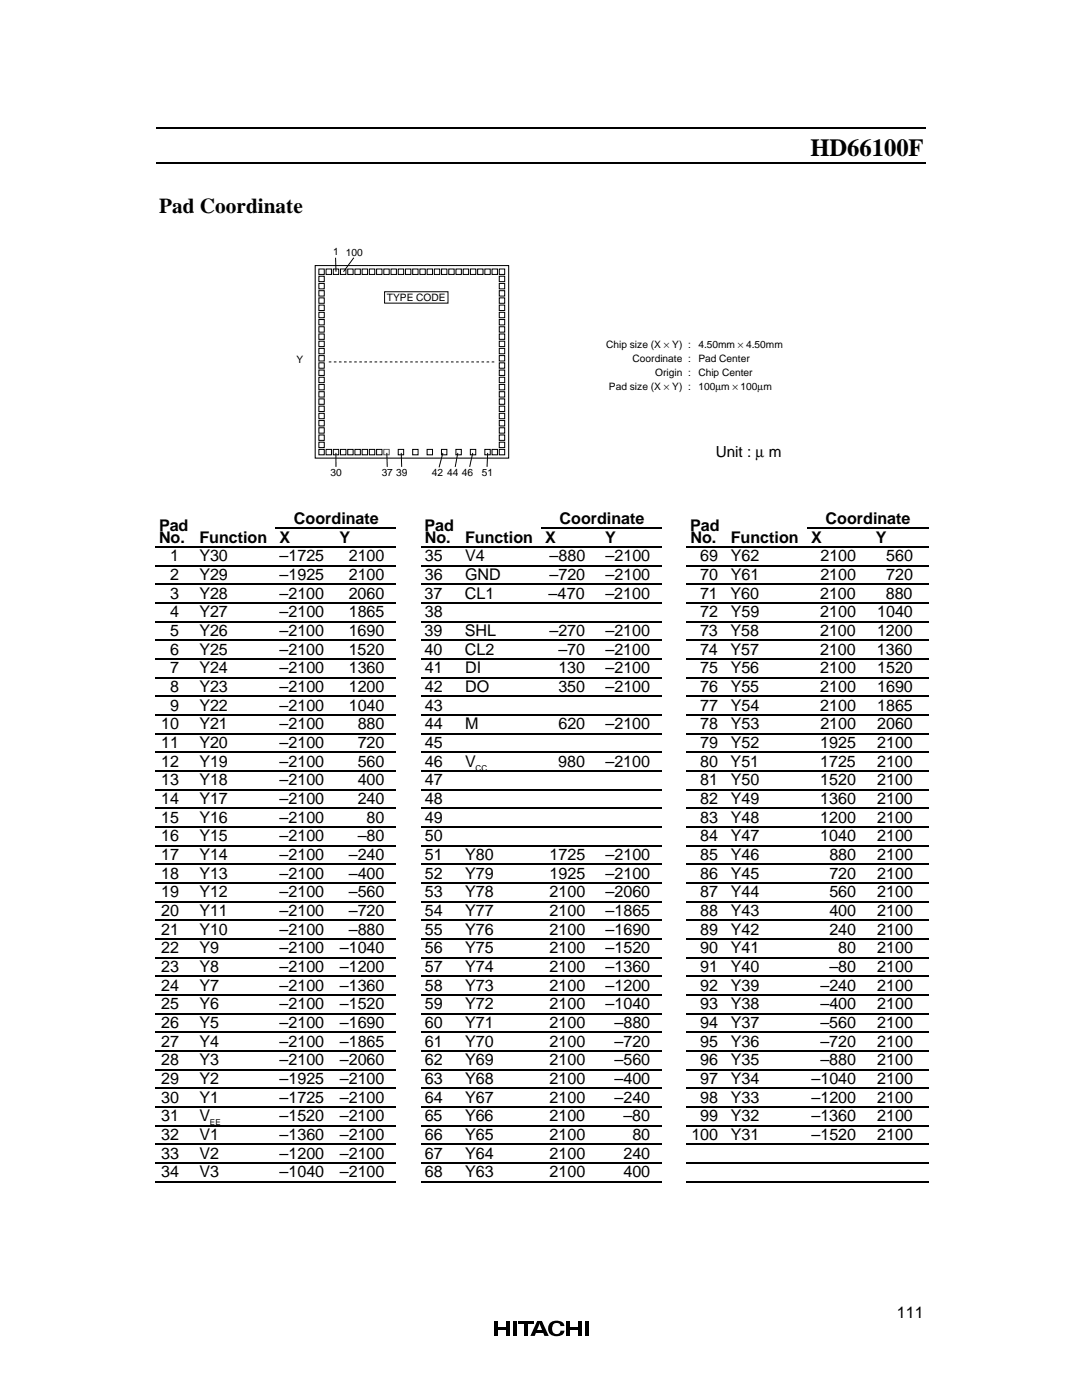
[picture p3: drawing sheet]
<svg xmlns="http://www.w3.org/2000/svg" width="216mm" height="279mm" viewBox="0 0 216 279" stroke-linecap="round" stroke-linejoin="round" font-family="sans-serif">
<g fill="none" stroke="#000" stroke-width=".25">
<path d="M31.2 25.5h153.6M31.2 32.5h153.6M31 109.2h8M31 112.9h8M31 116.6h8M39.3 109.2h15.7M39.3 112.9h15.7M39.3 116.6h15.7M55 105.5h12M55.3 109.2h11.7M55.3 112.9h11.7M55.3 116.6h11.7"/>
<path d="M67.3 105.5h11.7M67.3 109.2h11.7M67.3 112.9h11.7M67.3 116.6h11.7M84 109.2h8M84 112.9h8M84 116.6h8M92.3 109.2h15.7M92.3 112.9h15.7M92.3 116.6h15.7M108 105.5h12M108.3 109.2h11.7"/>
<path d="M108.3 112.9h11.7M108.3 116.6h11.7M120.3 105.5h11.7M120.3 109.2h11.7M120.3 112.9h11.7M120.3 116.6h11.7M137 109.2h8M137 112.9h8M137 116.6h8M145.3 109.2h15.7M145.3 112.9h15.7M145.3 116.6h15.7"/>
<path d="M161 105.5h13M161.3 109.2h12.7M161.3 112.9h12.7M161.3 116.6h12.7M174.2 105.5h11M174.2 109.2h11M174.2 112.9h11M174.2 116.6h11M31 120.4h8M31 124.1h8M31 127.8h8M31 131.5h8"/>
<path d="M31 135.3h8M31 139h8M39.3 120.4h15.7M39.3 124.1h15.7M39.3 127.8h15.7M39.3 131.5h15.7M39.3 135.3h15.7M39.3 139h15.7M55.3 120.4h11.7M55.3 124.1h11.7M55.3 127.8h11.7M55.3 131.5h11.7"/>
<path d="M55.3 135.3h11.7M55.3 139h11.7M67.3 120.4h11.7M67.3 124.1h11.7M67.3 127.8h11.7M67.3 131.5h11.7M67.3 135.3h11.7M67.3 139h11.7M84 120.4h8M84 124.1h8M84 127.8h8M84 131.5h8"/>
<path d="M84 135.3h8M84 139h8M92.3 120.4h15.7M92.3 124.1h15.7M92.3 127.8h15.7M92.3 131.5h15.7M92.3 135.3h15.7M92.3 139h15.7M108.3 120.4h11.7M108.3 124.1h11.7M108.3 127.8h11.7M108.3 131.5h11.7"/>
<path d="M108.3 135.3h11.7M108.3 139h11.7M120.3 120.4h11.7M120.3 124.1h11.7M120.3 127.8h11.7M120.3 131.5h11.7M120.3 135.3h11.7M120.3 139h11.7M137 120.4h8M137 124.1h8M137 127.8h8M137 131.5h8"/>
<path d="M137 135.3h8M137 139h8M145.3 120.4h15.7M145.3 124.1h15.7M145.3 127.8h15.7M145.3 131.5h15.7M145.3 135.3h15.7M145.3 139h15.7M161.3 120.4h12.7M161.3 124.1h12.7M161.3 127.8h12.7M161.3 131.5h12.7"/>
<path d="M161.3 135.3h12.7M161.3 139h12.7M174.2 120.4h11M174.2 124.1h11M174.2 127.8h11M174.2 131.5h11M174.2 135.3h11M174.2 139h11M31 142.7h8M31 146.4h8M31 150.2h8M31 153.9h8"/>
<path d="M31 157.6h8M39.3 142.7h15.7M39.3 146.4h15.7M39.3 150.2h15.7M39.3 153.9h15.7M39.3 157.6h15.7M55.3 142.7h11.7M55.3 146.4h11.7M55.3 150.2h11.7M55.3 153.9h11.7M55.3 157.6h11.7M67.3 142.7h11.7"/>
<path d="M67.3 146.4h11.7M67.3 150.2h11.7M67.3 153.9h11.7M67.3 157.6h11.7M84 142.7h8M84 146.4h8M84 150.2h8M84 153.9h8M84 157.6h8M92.3 142.7h15.7M92.3 146.4h15.7M92.3 150.2h15.7"/>
<path d="M92.3 153.9h15.7M92.3 157.6h15.7M108.3 142.7h11.7M108.3 146.4h11.7M108.3 150.2h11.7M108.3 153.9h11.7M108.3 157.6h11.7M120.3 142.7h11.7M120.3 146.4h11.7M120.3 150.2h11.7M120.3 153.9h11.7M120.3 157.6h11.7"/>
<path d="M137 142.7h8M137 146.4h8M137 150.2h8M137 153.9h8M137 157.6h8M145.3 142.7h15.7M145.3 146.4h15.7M145.3 150.2h15.7M145.3 153.9h15.7M145.3 157.6h15.7M161.3 142.7h12.7M161.3 146.4h12.7"/>
<path d="M161.3 150.2h12.7M161.3 153.9h12.7M161.3 157.6h12.7M174.2 142.7h11M174.2 146.4h11M174.2 150.2h11M174.2 153.9h11M174.2 157.6h11M31 161.3h8M31 165.1h8M31 168.8h8M31 172.5h8"/>
<path d="M31 176.2h8M31 180h8M39.3 161.3h15.7M39.3 165.1h15.7M39.3 168.8h15.7M39.3 172.5h15.7M39.3 176.2h15.7M39.3 180h15.7M55.3 161.3h11.7M55.3 165.1h11.7M55.3 168.8h11.7M55.3 172.5h11.7"/>
<path d="M55.3 176.2h11.7M55.3 180h11.7M67.3 161.3h11.7M67.3 165.1h11.7M67.3 168.8h11.7M67.3 172.5h11.7M67.3 176.2h11.7M67.3 180h11.7M84 161.3h8M84 165.1h8M84 168.8h8M84 172.5h8"/>
<path d="M84 176.2h8M84 180h8M92.3 161.3h15.7M92.3 165.1h15.7M92.3 168.8h15.7M92.3 172.5h15.7M92.3 176.2h15.7M92.3 180h15.7M108.3 161.3h11.7M108.3 165.1h11.7M108.3 168.8h11.7M108.3 172.5h11.7"/>
<path d="M108.3 176.2h11.7M108.3 180h11.7M120.3 161.3h11.7M120.3 165.1h11.7M120.3 168.8h11.7M120.3 172.5h11.7M120.3 176.2h11.7M120.3 180h11.7M137 161.3h8M137 165.1h8M137 168.8h8M137 172.5h8"/>
<path d="M137 176.2h8M137 180h8M145.3 161.3h15.7M145.3 165.1h15.7M145.3 168.8h15.7M145.3 172.5h15.7M145.3 176.2h15.7M145.3 180h15.7M161.3 161.3h12.7M161.3 165.1h12.7M161.3 168.8h12.7M161.3 172.5h12.7"/>
<path d="M161.3 176.2h12.7M161.3 180h12.7M174.2 161.3h11M174.2 165.1h11M174.2 168.8h11M174.2 172.5h11M174.2 176.2h11M174.2 180h11M31 183.7h8M31 187.4h8M31 191.1h8M31 194.9h8"/>
<path d="M31 198.6h8M39.3 183.7h15.7M39.3 187.4h15.7M39.3 191.1h15.7M39.3 194.9h15.7M39.3 198.6h15.7M55.3 183.7h11.7M55.3 187.4h11.7M55.3 191.1h11.7M55.3 194.9h11.7M55.3 198.6h11.7M67.3 183.7h11.7"/>
<path d="M67.3 187.4h11.7M67.3 191.1h11.7M67.3 194.9h11.7M67.3 198.6h11.7M84 183.7h8M84 187.4h8M84 191.1h8M84 194.9h8M84 198.6h8M92.3 183.7h15.7M92.3 187.4h15.7M92.3 191.1h15.7"/>
<path d="M92.3 194.9h15.7M92.3 198.6h15.7M108.3 183.7h11.7M108.3 187.4h11.7M108.3 191.1h11.7M108.3 194.9h11.7M108.3 198.6h11.7M120.3 183.7h11.7M120.3 187.4h11.7M120.3 191.1h11.7M120.3 194.9h11.7M120.3 198.6h11.7"/>
<path d="M137 183.7h8M137 187.4h8M137 191.1h8M137 194.9h8M137 198.6h8M145.3 183.7h15.7M145.3 187.4h15.7M145.3 191.1h15.7M145.3 194.9h15.7M145.3 198.6h15.7M161.3 183.7h12.7M161.3 187.4h12.7"/>
<path d="M161.3 191.1h12.7M161.3 194.9h12.7M161.3 198.6h12.7M174.2 183.7h11M174.2 187.4h11M174.2 191.1h11M174.2 194.9h11M174.2 198.6h11M31 202.3h8M31 206h8M31 209.8h8M31 213.5h8"/>
<path d="M31 217.2h8M39.3 202.3h15.7M39.3 206h15.7M39.3 209.8h15.7M39.3 213.5h15.7M39.3 217.2h15.7M55.3 202.3h11.7M55.3 206h11.7M55.3 209.8h11.7M55.3 213.5h11.7M55.3 217.2h11.7M67.3 202.3h11.7"/>
<path d="M67.3 206h11.7M67.3 209.8h11.7M67.3 213.5h11.7M67.3 217.2h11.7M84 202.3h8M84 206h8M84 209.8h8M84 213.5h8M84 217.2h8M92.3 202.3h15.7M92.3 206h15.7M92.3 209.8h15.7"/>
<path d="M92.3 213.5h15.7M92.3 217.2h15.7M108.3 202.3h11.7M108.3 206h11.7M108.3 209.8h11.7M108.3 213.5h11.7M108.3 217.2h11.7M120.3 202.3h11.7M120.3 206h11.7M120.3 209.8h11.7M120.3 213.5h11.7M120.3 217.2h11.7"/>
<path d="M137 202.3h8M137 206h8M137 209.8h8M137 213.5h8M137 217.2h8M145.3 202.3h15.7M145.3 206h15.7M145.3 209.8h15.7M145.3 213.5h15.7M145.3 217.2h15.7M161.3 202.3h12.7M161.3 206h12.7"/>
<path d="M161.3 209.8h12.7M161.3 213.5h12.7M161.3 217.2h12.7M174.2 202.3h11M174.2 206h11M174.2 209.8h11M174.2 213.5h11M174.2 217.2h11M31 220.9h8M31 224.7h8M31 228.4h8M31 232.1h8"/>
<path d="M31 235.8h8M39.3 220.9h15.7M39.3 224.7h15.7M39.3 228.4h15.7M39.3 232.1h15.7M39.3 235.8h15.7M55.3 220.9h11.7M55.3 224.7h11.7M55.3 228.4h11.7M55.3 232.1h11.7M55.3 235.8h11.7M67.3 220.9h11.7"/>
<path d="M67.3 224.7h11.7M67.3 228.4h11.7M67.3 232.1h11.7M67.3 235.8h11.7M84 220.9h8M84 224.7h8M84 228.4h8M84 232.1h8M84 235.8h8M92.3 220.9h15.7M92.3 224.7h15.7M92.3 228.4h15.7"/>
<path d="M92.3 232.1h15.7M92.3 235.8h15.7M108.3 220.9h11.7M108.3 224.7h11.7M108.3 228.4h11.7M108.3 232.1h11.7M108.3 235.8h11.7M120.3 220.9h11.7M120.3 224.7h11.7M120.3 228.4h11.7M120.3 232.1h11.7M120.3 235.8h11.7"/>
<path d="M137 220.9h8M137 224.7h8M137 228.4h8M137 232.1h8M137 235.8h8M145.3 220.9h15.7M145.3 224.7h15.7M145.3 228.4h15.7M145.3 232.1h15.7M145.3 235.8h15.7M161.3 220.9h12.7M161.3 224.7h12.7"/>
<path d="M161.3 228.4h12.7M161.3 232.1h12.7M161.3 235.8h12.7M174.2 220.9h11M174.2 224.7h11M174.2 228.4h11M174.2 232.1h11M174.2 235.8h11"/>
</g>
<g fill="#000">
<path d="M98.7 263.6h.7v3h-.7zM99.4 264.8h1.6v.5h-1.6zM101 263.6h.7v3h-.7zM102.4 263.6h.7v3h-.7zM103.4 263.6h3.1v.5h-3.1zM104.6 263.6h.7v3h-.7zM106.9 265.5h1.5v.5h-1.5zM107.4 263.6h.7l1.4 3h-.9zM107.2 263.6h.7l-1.2 3h-.9zM109.8 264l.5-.3 .8-.1a1.39 1.39 0 0 1 1.5 1h-.8a.65 .65 0 0 0-.7-.6 1.17 1.17 0 0 0-.8 1.8 .83 .83 0 0 0 .9 .4 .83 .83 0 0 0 .6-.6h.8a1.58 1.58 0 0 1-2 1 1.56 1.56 0 0 1-.8-2.6zM113 263.6h.8v3h-.8zM113.8 264.8h1.5v.5h-1.5z"/>
<path d="M115.3 263.6h.8v3h-.8zM116.7 263.6h.7v3h-.7z"/>
</g>
<g fill="none" stroke="#000" stroke-width=".2">
<path d="M62.9 53h38.6v38.4h-38.6zM63.6 53.7h1.1v1.1h-1.1zM63.6 55.1h1.1v1.1h-1.1zM63.6 56.6h1.1v1h-1.1zM63.6 58h1.1v1.1h-1.1zM63.6 59.4h1.1v1.1h-1.1zM65.1 53.7h1v1.1h-1zM66.5 53.7h1.1v1.1h-1.1zM67 51.4v2.8M67.9 53.7h1.1v1.1h-1.1zM69.4 53.7h1.1v1.1h-1.1zM70.6 51.4l-2.1 2.8"/>
<path d="M70.8 53.7h1.1v1.1h-1.1zM72.3 53.7h1v1.1h-1zM73.7 53.7h1.1v1.1h-1.1zM75.1 53.7h1.1v1.1h-1.1zM76.6 53.7h1.1v1.1h-1.1zM76.7 58.2h12.7v2.3h-12.7zM78 53.7h1.1v1.1h-1.1zM79.5 53.7h1v1.1h-1zM80.9 53.7h1.1v1.1h-1.1zM82.3 53.7h1.1v1.1h-1.1zM83.8 53.7h1.1v1.1h-1.1zM85.2 53.7h1.1v1.1h-1.1z"/>
<path d="M86.7 53.7h1v1.1h-1zM88.1 53.7h1.1v1.1h-1.1zM89.5 53.7h1.1v1.1h-1.1zM91 53.7h1.1v1.1h-1.1zM92.4 53.7h1.1v1.1h-1.1zM93.9 53.7h1v1.1h-1zM95.3 53.7h1.1v1.1h-1.1zM96.7 53.7h1.1v1.1h-1.1zM98.2 53.7h1.1v1.1h-1.1zM99.6 53.7h1.1v1.1h-1.1zM99.6 55.1h1.1v1.1h-1.1zM99.6 56.6h1.1v1h-1.1z"/>
<path d="M99.6 58h1.1v1.1h-1.1zM99.6 59.4h1.1v1.1h-1.1zM63.6 60.9h1.1v1.1h-1.1zM63.6 62.3h1.1v1.1h-1.1zM63.6 63.8h1.1v1h-1.1zM63.6 65.2h1.1v1.1h-1.1zM63.6 66.6h1.1v1.1h-1.1zM63.6 68.1h1.1v1.1h-1.1zM63.6 69.5h1.1v1.1h-1.1zM63.6 71h1.1v1h-1.1zM63.6 72.4h1.1v1.1h-1.1zM63.6 73.8h1.1v1.1h-1.1z"/>
<path d="M63.6 75.3h1.1v1.1h-1.1zM63.6 76.7h1.1v1.1h-1.1zM63.6 78.2h1.1v1h-1.1zM63.6 79.6h1.1v1.1h-1.1zM99.6 60.9h1.1v1.1h-1.1zM99.6 62.3h1.1v1.1h-1.1zM99.6 63.8h1.1v1h-1.1zM99.6 65.2h1.1v1.1h-1.1zM99.6 66.6h1.1v1.1h-1.1zM99.6 68.1h1.1v1.1h-1.1zM99.6 69.5h1.1v1.1h-1.1zM99.6 71h1.1v1h-1.1z"/>
<path d="M99.6 72.4h1.1v1.1h-1.1zM99.6 73.8h1.1v1.1h-1.1zM99.6 75.3h1.1v1.1h-1.1zM99.6 76.7h1.1v1.1h-1.1zM99.6 78.2h1.1v1h-1.1zM99.6 79.6h1.1v1.1h-1.1zM63.6 81h1.1v1.1h-1.1zM63.6 82.5h1.1v1.1h-1.1zM63.6 83.9h1.1v1.1h-1.1zM63.6 85.4h1.1v1h-1.1zM63.6 86.8h1.1v1.1h-1.1zM63.6 88.2h1.1v1.1h-1.1z"/>
<path d="M63.6 89.7h1.1v1.1h-1.1zM65.1 89.7h1v1.1h-1zM66.5 89.7h1.1v1.1h-1.1zM67 90.4v2.8M67.9 89.7h1.1v1.1h-1.1zM69.4 89.7h1.1v1.1h-1.1zM70.8 89.7h1.1v1.1h-1.1zM72.3 89.7h1v1.1h-1zM73.7 89.7h1.1v1.1h-1.1zM75.1 89.7h1.1v1.1h-1.1zM77.2 90.4l.1 2.8M79.5 89.7h1v1.1h-1z"/>
<path d="M80.1 90.4l.1 2.8M82.3 89.7h1.1v1.1h-1.1zM85.2 89.7h1.1v1.1h-1.1zM88.1 89.7h1.1v1.1h-1.1zM88.4 90.4l-.8 2.9M91 89.7h1.1v1.1h-1.1zM91.4 90.4l-.6 2.8M93.9 89.7h1v1.1h-1zM94.3 90.4l-.6 2.8M96.7 89.7h1.1v1.1h-1.1zM97.3 90.4l-.1 2.8M98.2 89.7h1.1v1.1h-1.1z"/>
<path d="M99.6 81h1.1v1.1h-1.1zM99.6 82.5h1.1v1.1h-1.1zM99.6 83.9h1.1v1.1h-1.1zM99.6 85.4h1.1v1h-1.1zM99.6 86.8h1.1v1.1h-1.1zM99.6 88.2h1.1v1.1h-1.1zM99.6 89.7h1.1v1.1h-1.1z"/>
</g>
<path d="M65.6 72.2h33.3" fill="none" stroke="#000" stroke-width=".2" stroke-dasharray=".5" stroke-linecap="butt"/>
<path d="M76.6 89.7h1.1v1.1h-1.1z" fill="none" stroke="#ee1d23" stroke-width=".2"/>
<g fill="#000">
<path d="M39 109.1h.3v.2h-.3z" fill-rule="evenodd"/>
<path d="M39 112.8h.3v.2h-.3z" fill-rule="evenodd"/>
<path d="M39 116.5h.3v.3h-.3z" fill-rule="evenodd"/>
<path d="M55 109.1h.3v.2h-.3z" fill-rule="evenodd"/>
<path d="M55 112.8h.3v.2h-.3z" fill-rule="evenodd"/>
<path d="M55 116.5h.3v.3h-.3z" fill-rule="evenodd"/>
<path d="M67 105.3h.3v.3h-.3z" fill-rule="evenodd"/>
<path d="M67 109.1h.3v.2h-.3z" fill-rule="evenodd"/>
<path d="M67 112.8h.3v.2h-.3z" fill-rule="evenodd"/>
<path d="M67 116.5h.3v.3h-.3z" fill-rule="evenodd"/>
<path d="M92 109.1h.3v.2h-.3z" fill-rule="evenodd"/>
<path d="M92 112.8h.3v.2h-.3z" fill-rule="evenodd"/>
<path d="M92 116.5h.3v.3h-.3z" fill-rule="evenodd"/>
<path d="M108 109.1h.3v.2h-.3z" fill-rule="evenodd"/>
<path d="M108 112.8h.3v.2h-.3z" fill-rule="evenodd"/>
<path d="M108 116.5h.3v.3h-.3z" fill-rule="evenodd"/>
<path d="M120 105.3h.3v.3h-.3z" fill-rule="evenodd"/>
<path d="M120 109.1h.3v.2h-.3z" fill-rule="evenodd"/>
<path d="M120 112.8h.3v.2h-.3z" fill-rule="evenodd"/>
<path d="M120 116.5h.3v.3h-.3z" fill-rule="evenodd"/>
<path d="M145 109.1h.3v.2h-.3z" fill-rule="evenodd"/>
<path d="M145 112.8h.3v.2h-.3z" fill-rule="evenodd"/>
<path d="M145 116.5h.3v.3h-.3z" fill-rule="evenodd"/>
<path d="M161 109.1h.3v.2h-.3z" fill-rule="evenodd"/>
<path d="M161 112.8h.3v.2h-.3z" fill-rule="evenodd"/>
<path d="M161 116.5h.3v.3h-.3z" fill-rule="evenodd"/>
<path d="M174 105.3h.2v.3h-.2z" fill-rule="evenodd"/>
<path d="M174 109.1h.2v.2h-.2z" fill-rule="evenodd"/>
<path d="M174 112.8h.2v.2h-.2z" fill-rule="evenodd"/>
<path d="M174 116.5h.2v.3h-.2z" fill-rule="evenodd"/>
<path d="M39 120.2h.3v.3h-.3z" fill-rule="evenodd"/>
<path d="M39 124h.3v.2h-.3z" fill-rule="evenodd"/>
<path d="M39 127.7h.3v.2h-.3z" fill-rule="evenodd"/>
<path d="M39 131.4h.3v.3h-.3z" fill-rule="evenodd"/>
<path d="M39 135.1h.3v.3h-.3z" fill-rule="evenodd"/>
<path d="M39 138.9h.3v.2h-.3z" fill-rule="evenodd"/>
<path d="M55 120.2h.3v.3h-.3z" fill-rule="evenodd"/>
<path d="M55 124h.3v.2h-.3z" fill-rule="evenodd"/>
<path d="M55 127.7h.3v.2h-.3z" fill-rule="evenodd"/>
<path d="M55 131.4h.3v.3h-.3z" fill-rule="evenodd"/>
<path d="M55 135.1h.3v.3h-.3z" fill-rule="evenodd"/>
<path d="M55 138.9h.3v.2h-.3z" fill-rule="evenodd"/>
<path d="M67 120.2h.3v.3h-.3z" fill-rule="evenodd"/>
<path d="M67 124h.3v.2h-.3z" fill-rule="evenodd"/>
<path d="M67 127.7h.3v.2h-.3z" fill-rule="evenodd"/>
<path d="M67 131.4h.3v.3h-.3z" fill-rule="evenodd"/>
<path d="M67 135.1h.3v.3h-.3z" fill-rule="evenodd"/>
<path d="M67 138.9h.3v.2h-.3z" fill-rule="evenodd"/>
<path d="M92 120.2h.3v.3h-.3z" fill-rule="evenodd"/>
<path d="M92 124h.3v.2h-.3z" fill-rule="evenodd"/>
<path d="M92 127.7h.3v.2h-.3z" fill-rule="evenodd"/>
<path d="M92 131.4h.3v.3h-.3z" fill-rule="evenodd"/>
<path d="M92 135.1h.3v.3h-.3z" fill-rule="evenodd"/>
<path d="M92 138.9h.3v.2h-.3z" fill-rule="evenodd"/>
<path d="M108 120.2h.3v.3h-.3z" fill-rule="evenodd"/>
<path d="M108 124h.3v.2h-.3z" fill-rule="evenodd"/>
<path d="M108 127.7h.3v.2h-.3z" fill-rule="evenodd"/>
<path d="M108 131.4h.3v.3h-.3z" fill-rule="evenodd"/>
<path d="M108 135.1h.3v.3h-.3z" fill-rule="evenodd"/>
<path d="M108 138.9h.3v.2h-.3z" fill-rule="evenodd"/>
<path d="M120 120.2h.3v.3h-.3z" fill-rule="evenodd"/>
<path d="M120 124h.3v.2h-.3z" fill-rule="evenodd"/>
<path d="M120 127.7h.3v.2h-.3z" fill-rule="evenodd"/>
<path d="M120 131.4h.3v.3h-.3z" fill-rule="evenodd"/>
<path d="M120 135.1h.3v.3h-.3z" fill-rule="evenodd"/>
<path d="M120 138.9h.3v.2h-.3z" fill-rule="evenodd"/>
<path d="M145 120.2h.3v.3h-.3z" fill-rule="evenodd"/>
<path d="M145 124h.3v.2h-.3z" fill-rule="evenodd"/>
<path d="M145 127.7h.3v.2h-.3z" fill-rule="evenodd"/>
<path d="M145 131.4h.3v.3h-.3z" fill-rule="evenodd"/>
<path d="M145 135.1h.3v.3h-.3z" fill-rule="evenodd"/>
<path d="M145 138.9h.3v.2h-.3z" fill-rule="evenodd"/>
<path d="M161 120.2h.3v.3h-.3z" fill-rule="evenodd"/>
<path d="M161 124h.3v.2h-.3z" fill-rule="evenodd"/>
<path d="M161 127.7h.3v.2h-.3z" fill-rule="evenodd"/>
<path d="M161 131.4h.3v.3h-.3z" fill-rule="evenodd"/>
<path d="M161 135.1h.3v.3h-.3z" fill-rule="evenodd"/>
<path d="M161 138.9h.3v.2h-.3z" fill-rule="evenodd"/>
<path d="M174 120.2h.2v.3h-.2z" fill-rule="evenodd"/>
<path d="M174 124h.2v.2h-.2z" fill-rule="evenodd"/>
<path d="M174 127.7h.2v.2h-.2z" fill-rule="evenodd"/>
<path d="M174 131.4h.2v.3h-.2z" fill-rule="evenodd"/>
<path d="M174 135.1h.2v.3h-.2z" fill-rule="evenodd"/>
<path d="M174 138.9h.2v.2h-.2z" fill-rule="evenodd"/>
<path d="M39 142.6h.3v.2h-.3z" fill-rule="evenodd"/>
<path d="M39 146.3h.3v.3h-.3z" fill-rule="evenodd"/>
<path d="M39 150h.3v.3h-.3z" fill-rule="evenodd"/>
<path d="M39 153.8h.3v.2h-.3z" fill-rule="evenodd"/>
<path d="M39 157.5h.3v.2h-.3z" fill-rule="evenodd"/>
<path d="M55 142.6h.3v.2h-.3z" fill-rule="evenodd"/>
<path d="M55 146.3h.3v.3h-.3z" fill-rule="evenodd"/>
<path d="M55 150h.3v.3h-.3z" fill-rule="evenodd"/>
<path d="M55 153.8h.3v.2h-.3z" fill-rule="evenodd"/>
<path d="M55 157.5h.3v.2h-.3z" fill-rule="evenodd"/>
<path d="M67 142.6h.3v.2h-.3z" fill-rule="evenodd"/>
<path d="M67 146.3h.3v.3h-.3z" fill-rule="evenodd"/>
<path d="M67 150h.3v.3h-.3z" fill-rule="evenodd"/>
<path d="M67 153.8h.3v.2h-.3z" fill-rule="evenodd"/>
<path d="M67 157.5h.3v.2h-.3z" fill-rule="evenodd"/>
<path d="M92 142.6h.3v.2h-.3z" fill-rule="evenodd"/>
<path d="M92 146.3h.3v.3h-.3z" fill-rule="evenodd"/>
<path d="M92 150h.3v.3h-.3z" fill-rule="evenodd"/>
<path d="M92 153.8h.3v.2h-.3z" fill-rule="evenodd"/>
<path d="M92 157.5h.3v.2h-.3z" fill-rule="evenodd"/>
<path d="M108 142.6h.3v.2h-.3z" fill-rule="evenodd"/>
<path d="M108 146.3h.3v.3h-.3z" fill-rule="evenodd"/>
<path d="M108 150h.3v.3h-.3z" fill-rule="evenodd"/>
<path d="M108 153.8h.3v.2h-.3z" fill-rule="evenodd"/>
<path d="M108 157.5h.3v.2h-.3z" fill-rule="evenodd"/>
<path d="M120 142.6h.3v.2h-.3z" fill-rule="evenodd"/>
<path d="M120 146.3h.3v.3h-.3z" fill-rule="evenodd"/>
<path d="M120 150h.3v.3h-.3z" fill-rule="evenodd"/>
<path d="M120 153.8h.3v.2h-.3z" fill-rule="evenodd"/>
<path d="M120 157.5h.3v.2h-.3z" fill-rule="evenodd"/>
<path d="M145 142.6h.3v.2h-.3z" fill-rule="evenodd"/>
<path d="M145 146.3h.3v.3h-.3z" fill-rule="evenodd"/>
<path d="M145 150h.3v.3h-.3z" fill-rule="evenodd"/>
<path d="M145 153.8h.3v.2h-.3z" fill-rule="evenodd"/>
<path d="M145 157.5h.3v.2h-.3z" fill-rule="evenodd"/>
<path d="M161 142.6h.3v.2h-.3z" fill-rule="evenodd"/>
<path d="M161 146.3h.3v.3h-.3z" fill-rule="evenodd"/>
<path d="M161 150h.3v.3h-.3z" fill-rule="evenodd"/>
<path d="M161 153.8h.3v.2h-.3z" fill-rule="evenodd"/>
<path d="M161 157.5h.3v.2h-.3z" fill-rule="evenodd"/>
<path d="M174 142.6h.2v.2h-.2z" fill-rule="evenodd"/>
<path d="M174 146.3h.2v.3h-.2z" fill-rule="evenodd"/>
<path d="M174 150h.2v.3h-.2z" fill-rule="evenodd"/>
<path d="M174 153.8h.2v.2h-.2z" fill-rule="evenodd"/>
<path d="M174 157.5h.2v.2h-.2z" fill-rule="evenodd"/>
<path d="M39 161.2h.3v.3h-.3z" fill-rule="evenodd"/>
<path d="M39 164.9h.3v.3h-.3z" fill-rule="evenodd"/>
<path d="M39 168.7h.3v.2h-.3z" fill-rule="evenodd"/>
<path d="M39 172.4h.3v.2h-.3z" fill-rule="evenodd"/>
<path d="M39 176.1h.3v.3h-.3z" fill-rule="evenodd"/>
<path d="M39 179.8h.3v.3h-.3z" fill-rule="evenodd"/>
<path d="M55 161.2h.3v.3h-.3z" fill-rule="evenodd"/>
<path d="M55 164.9h.3v.3h-.3z" fill-rule="evenodd"/>
<path d="M55 168.7h.3v.2h-.3z" fill-rule="evenodd"/>
<path d="M55 172.4h.3v.2h-.3z" fill-rule="evenodd"/>
<path d="M55 176.1h.3v.3h-.3z" fill-rule="evenodd"/>
<path d="M55 179.8h.3v.3h-.3z" fill-rule="evenodd"/>
<path d="M67 161.2h.3v.3h-.3z" fill-rule="evenodd"/>
<path d="M67 164.9h.3v.3h-.3z" fill-rule="evenodd"/>
<path d="M67 168.7h.3v.2h-.3z" fill-rule="evenodd"/>
<path d="M67 172.4h.3v.2h-.3z" fill-rule="evenodd"/>
<path d="M67 176.1h.3v.3h-.3z" fill-rule="evenodd"/>
<path d="M67 179.8h.3v.3h-.3z" fill-rule="evenodd"/>
<path d="M92 161.2h.3v.3h-.3z" fill-rule="evenodd"/>
<path d="M92 164.9h.3v.3h-.3z" fill-rule="evenodd"/>
<path d="M92 168.7h.3v.2h-.3z" fill-rule="evenodd"/>
<path d="M92 172.4h.3v.2h-.3z" fill-rule="evenodd"/>
<path d="M92 176.1h.3v.3h-.3z" fill-rule="evenodd"/>
<path d="M92 179.8h.3v.3h-.3z" fill-rule="evenodd"/>
<path d="M108 161.2h.3v.3h-.3z" fill-rule="evenodd"/>
<path d="M108 164.9h.3v.3h-.3z" fill-rule="evenodd"/>
<path d="M108 168.7h.3v.2h-.3z" fill-rule="evenodd"/>
<path d="M108 172.4h.3v.2h-.3z" fill-rule="evenodd"/>
<path d="M108 176.1h.3v.3h-.3z" fill-rule="evenodd"/>
<path d="M108 179.8h.3v.3h-.3z" fill-rule="evenodd"/>
<path d="M120 161.2h.3v.3h-.3z" fill-rule="evenodd"/>
<path d="M120 164.9h.3v.3h-.3z" fill-rule="evenodd"/>
<path d="M120 168.7h.3v.2h-.3z" fill-rule="evenodd"/>
<path d="M120 172.4h.3v.2h-.3z" fill-rule="evenodd"/>
<path d="M120 176.1h.3v.3h-.3z" fill-rule="evenodd"/>
<path d="M120 179.8h.3v.3h-.3z" fill-rule="evenodd"/>
<path d="M145 161.2h.3v.3h-.3z" fill-rule="evenodd"/>
<path d="M145 164.9h.3v.3h-.3z" fill-rule="evenodd"/>
<path d="M145 168.7h.3v.2h-.3z" fill-rule="evenodd"/>
<path d="M145 172.4h.3v.2h-.3z" fill-rule="evenodd"/>
<path d="M145 176.1h.3v.3h-.3z" fill-rule="evenodd"/>
<path d="M145 179.8h.3v.3h-.3z" fill-rule="evenodd"/>
<path d="M161 161.2h.3v.3h-.3z" fill-rule="evenodd"/>
<path d="M161 164.9h.3v.3h-.3z" fill-rule="evenodd"/>
<path d="M161 168.7h.3v.2h-.3z" fill-rule="evenodd"/>
<path d="M161 172.4h.3v.2h-.3z" fill-rule="evenodd"/>
<path d="M161 176.1h.3v.3h-.3z" fill-rule="evenodd"/>
<path d="M161 179.8h.3v.3h-.3z" fill-rule="evenodd"/>
<path d="M174 161.2h.2v.3h-.2z" fill-rule="evenodd"/>
<path d="M174 164.9h.2v.3h-.2z" fill-rule="evenodd"/>
<path d="M174 168.7h.2v.2h-.2z" fill-rule="evenodd"/>
<path d="M174 172.4h.2v.2h-.2z" fill-rule="evenodd"/>
<path d="M174 176.1h.2v.3h-.2z" fill-rule="evenodd"/>
<path d="M174 179.8h.2v.3h-.2z" fill-rule="evenodd"/>
<path d="M39 183.6h.3v.2h-.3z" fill-rule="evenodd"/>
<path d="M39 187.3h.3v.2h-.3z" fill-rule="evenodd"/>
<path d="M39 191h.3v.3h-.3z" fill-rule="evenodd"/>
<path d="M39 194.7h.3v.3h-.3z" fill-rule="evenodd"/>
<path d="M39 198.5h.3v.2h-.3z" fill-rule="evenodd"/>
<path d="M55 183.6h.3v.2h-.3z" fill-rule="evenodd"/>
<path d="M55 187.3h.3v.2h-.3z" fill-rule="evenodd"/>
<path d="M55 191h.3v.3h-.3z" fill-rule="evenodd"/>
<path d="M55 194.7h.3v.3h-.3z" fill-rule="evenodd"/>
<path d="M55 198.5h.3v.2h-.3z" fill-rule="evenodd"/>
<path d="M67 183.6h.3v.2h-.3z" fill-rule="evenodd"/>
<path d="M67 187.3h.3v.2h-.3z" fill-rule="evenodd"/>
<path d="M67 191h.3v.3h-.3z" fill-rule="evenodd"/>
<path d="M67 194.7h.3v.3h-.3z" fill-rule="evenodd"/>
<path d="M67 198.5h.3v.2h-.3z" fill-rule="evenodd"/>
<path d="M92 183.6h.3v.2h-.3z" fill-rule="evenodd"/>
<path d="M92 187.3h.3v.2h-.3z" fill-rule="evenodd"/>
<path d="M92 191h.3v.3h-.3z" fill-rule="evenodd"/>
<path d="M92 194.7h.3v.3h-.3z" fill-rule="evenodd"/>
<path d="M92 198.5h.3v.2h-.3z" fill-rule="evenodd"/>
<path d="M108 183.6h.3v.2h-.3z" fill-rule="evenodd"/>
<path d="M108 187.3h.3v.2h-.3z" fill-rule="evenodd"/>
<path d="M108 191h.3v.3h-.3z" fill-rule="evenodd"/>
<path d="M108 194.7h.3v.3h-.3z" fill-rule="evenodd"/>
<path d="M108 198.5h.3v.2h-.3z" fill-rule="evenodd"/>
<path d="M120 183.6h.3v.2h-.3z" fill-rule="evenodd"/>
<path d="M120 187.3h.3v.2h-.3z" fill-rule="evenodd"/>
<path d="M120 191h.3v.3h-.3z" fill-rule="evenodd"/>
<path d="M120 194.7h.3v.3h-.3z" fill-rule="evenodd"/>
<path d="M120 198.5h.3v.2h-.3z" fill-rule="evenodd"/>
<path d="M145 183.6h.3v.2h-.3z" fill-rule="evenodd"/>
<path d="M145 187.3h.3v.2h-.3z" fill-rule="evenodd"/>
<path d="M145 191h.3v.3h-.3z" fill-rule="evenodd"/>
<path d="M145 194.7h.3v.3h-.3z" fill-rule="evenodd"/>
<path d="M145 198.5h.3v.2h-.3z" fill-rule="evenodd"/>
<path d="M161 183.6h.3v.2h-.3z" fill-rule="evenodd"/>
<path d="M161 187.3h.3v.2h-.3z" fill-rule="evenodd"/>
<path d="M161 191h.3v.3h-.3z" fill-rule="evenodd"/>
<path d="M161 194.7h.3v.3h-.3z" fill-rule="evenodd"/>
<path d="M161 198.5h.3v.2h-.3z" fill-rule="evenodd"/>
<path d="M174 183.6h.2v.2h-.2z" fill-rule="evenodd"/>
<path d="M174 187.3h.2v.2h-.2z" fill-rule="evenodd"/>
<path d="M174 191h.2v.3h-.2z" fill-rule="evenodd"/>
<path d="M174 194.7h.2v.3h-.2z" fill-rule="evenodd"/>
<path d="M174 198.5h.2v.2h-.2z" fill-rule="evenodd"/>
<path d="M39 202.2h.3v.2h-.3z" fill-rule="evenodd"/>
<path d="M39 205.9h.3v.3h-.3z" fill-rule="evenodd"/>
<path d="M39 209.6h.3v.3h-.3z" fill-rule="evenodd"/>
<path d="M39 213.4h.3v.2h-.3z" fill-rule="evenodd"/>
<path d="M39 217.1h.3v.2h-.3z" fill-rule="evenodd"/>
<path d="M55 202.2h.3v.2h-.3z" fill-rule="evenodd"/>
<path d="M55 205.9h.3v.3h-.3z" fill-rule="evenodd"/>
<path d="M55 209.6h.3v.3h-.3z" fill-rule="evenodd"/>
<path d="M55 213.4h.3v.2h-.3z" fill-rule="evenodd"/>
<path d="M55 217.1h.3v.2h-.3z" fill-rule="evenodd"/>
<path d="M67 202.2h.3v.2h-.3z" fill-rule="evenodd"/>
<path d="M67 205.9h.3v.3h-.3z" fill-rule="evenodd"/>
<path d="M67 209.6h.3v.3h-.3z" fill-rule="evenodd"/>
<path d="M67 213.4h.3v.2h-.3z" fill-rule="evenodd"/>
<path d="M67 217.1h.3v.2h-.3z" fill-rule="evenodd"/>
<path d="M92 202.2h.3v.2h-.3z" fill-rule="evenodd"/>
<path d="M92 205.9h.3v.3h-.3z" fill-rule="evenodd"/>
<path d="M92 209.6h.3v.3h-.3z" fill-rule="evenodd"/>
<path d="M92 213.4h.3v.2h-.3z" fill-rule="evenodd"/>
<path d="M92 217.1h.3v.2h-.3z" fill-rule="evenodd"/>
<path d="M108 202.2h.3v.2h-.3z" fill-rule="evenodd"/>
<path d="M108 205.9h.3v.3h-.3z" fill-rule="evenodd"/>
<path d="M108 209.6h.3v.3h-.3z" fill-rule="evenodd"/>
<path d="M108 213.4h.3v.2h-.3z" fill-rule="evenodd"/>
<path d="M108 217.1h.3v.2h-.3z" fill-rule="evenodd"/>
<path d="M120 202.2h.3v.2h-.3z" fill-rule="evenodd"/>
<path d="M120 205.9h.3v.3h-.3z" fill-rule="evenodd"/>
<path d="M120 209.6h.3v.3h-.3z" fill-rule="evenodd"/>
<path d="M120 213.4h.3v.2h-.3z" fill-rule="evenodd"/>
<path d="M120 217.1h.3v.2h-.3z" fill-rule="evenodd"/>
<path d="M145 202.2h.3v.2h-.3z" fill-rule="evenodd"/>
<path d="M145 205.9h.3v.3h-.3z" fill-rule="evenodd"/>
<path d="M145 209.6h.3v.3h-.3z" fill-rule="evenodd"/>
<path d="M145 213.4h.3v.2h-.3z" fill-rule="evenodd"/>
<path d="M145 217.1h.3v.2h-.3z" fill-rule="evenodd"/>
<path d="M161 202.2h.3v.2h-.3z" fill-rule="evenodd"/>
<path d="M161 205.9h.3v.3h-.3z" fill-rule="evenodd"/>
<path d="M161 209.6h.3v.3h-.3z" fill-rule="evenodd"/>
<path d="M161 213.4h.3v.2h-.3z" fill-rule="evenodd"/>
<path d="M161 217.1h.3v.2h-.3z" fill-rule="evenodd"/>
<path d="M174 202.2h.2v.2h-.2z" fill-rule="evenodd"/>
<path d="M174 205.9h.2v.3h-.2z" fill-rule="evenodd"/>
<path d="M174 209.6h.2v.3h-.2z" fill-rule="evenodd"/>
<path d="M174 213.4h.2v.2h-.2z" fill-rule="evenodd"/>
<path d="M174 217.1h.2v.2h-.2z" fill-rule="evenodd"/>
<path d="M39 220.8h.3v.3h-.3z" fill-rule="evenodd"/>
<path d="M39 224.5h.3v.3h-.3z" fill-rule="evenodd"/>
<path d="M39 228.3h.3v.2h-.3z" fill-rule="evenodd"/>
<path d="M39 232h.3v.2h-.3z" fill-rule="evenodd"/>
<path d="M39 235.7h.3v.3h-.3z" fill-rule="evenodd"/>
<path d="M55 220.8h.3v.3h-.3z" fill-rule="evenodd"/>
<path d="M55 224.5h.3v.3h-.3z" fill-rule="evenodd"/>
<path d="M55 228.3h.3v.2h-.3z" fill-rule="evenodd"/>
<path d="M55 232h.3v.2h-.3z" fill-rule="evenodd"/>
<path d="M55 235.7h.3v.3h-.3z" fill-rule="evenodd"/>
<path d="M67 220.8h.3v.3h-.3z" fill-rule="evenodd"/>
<path d="M67 224.5h.3v.3h-.3z" fill-rule="evenodd"/>
<path d="M67 228.3h.3v.2h-.3z" fill-rule="evenodd"/>
<path d="M67 232h.3v.2h-.3z" fill-rule="evenodd"/>
<path d="M67 235.7h.3v.3h-.3z" fill-rule="evenodd"/>
<path d="M92 220.8h.3v.3h-.3z" fill-rule="evenodd"/>
<path d="M92 224.5h.3v.3h-.3z" fill-rule="evenodd"/>
<path d="M92 228.3h.3v.2h-.3z" fill-rule="evenodd"/>
<path d="M92 232h.3v.2h-.3z" fill-rule="evenodd"/>
<path d="M92 235.7h.3v.3h-.3z" fill-rule="evenodd"/>
<path d="M108 220.8h.3v.3h-.3z" fill-rule="evenodd"/>
<path d="M108 224.5h.3v.3h-.3z" fill-rule="evenodd"/>
<path d="M108 228.3h.3v.2h-.3z" fill-rule="evenodd"/>
<path d="M108 232h.3v.2h-.3z" fill-rule="evenodd"/>
<path d="M108 235.7h.3v.3h-.3z" fill-rule="evenodd"/>
<path d="M120 220.8h.3v.3h-.3z" fill-rule="evenodd"/>
<path d="M120 224.5h.3v.3h-.3z" fill-rule="evenodd"/>
<path d="M120 228.3h.3v.2h-.3z" fill-rule="evenodd"/>
<path d="M120 232h.3v.2h-.3z" fill-rule="evenodd"/>
<path d="M120 235.7h.3v.3h-.3z" fill-rule="evenodd"/>
<path d="M145 220.8h.3v.3h-.3z" fill-rule="evenodd"/>
<path d="M145 224.5h.3v.3h-.3z" fill-rule="evenodd"/>
<path d="M145 228.3h.3v.2h-.3z" fill-rule="evenodd"/>
<path d="M145 232h.3v.2h-.3z" fill-rule="evenodd"/>
<path d="M145 235.7h.3v.3h-.3z" fill-rule="evenodd"/>
<path d="M161 220.8h.3v.3h-.3z" fill-rule="evenodd"/>
<path d="M161 224.5h.3v.3h-.3z" fill-rule="evenodd"/>
<path d="M161 228.3h.3v.2h-.3z" fill-rule="evenodd"/>
<path d="M161 232h.3v.2h-.3z" fill-rule="evenodd"/>
<path d="M161 235.7h.3v.3h-.3z" fill-rule="evenodd"/>
<path d="M174 220.8h.2v.3h-.2z" fill-rule="evenodd"/>
<path d="M174 224.5h.2v.3h-.2z" fill-rule="evenodd"/>
<path d="M174 228.3h.2v.2h-.2z" fill-rule="evenodd"/>
<path d="M174 232h.2v.2h-.2z" fill-rule="evenodd"/>
<path d="M174 235.7h.2v.3h-.2z" fill-rule="evenodd"/>
</g>
<text font-size="4.9" x="161.7" y="31.1">HD66100F</text>
<text font-size="4.2" x="31.7" y="42.5">Pad Coordinate</text>
<g font-size="3.2">
<text x="31.7" y="106">Pad</text>
<text x="58.7" y="104.6">Coordinate</text>
<text x="84.7" y="106">Pad</text>
<text x="111.7" y="104.6">Coordinate</text>
<text x="137.7" y="106">Pad</text>
<text x="164.7" y="104.6">Coordinate</text>
<text x="31.7" y="108.3">No.</text>
<text x="33.9" y="112">1</text>
<text x="39.8" y="112">Y30</text>
<text x="39.8" y="108.3">Function</text>
<text x="55.8" y="108.3">X</text>
<text x="55.8" y="112">–1725</text>
<text x="67.7" y="108.3">Y</text>
<text x="69.6" y="112">2100</text>
<text x="84.8" y="108.3">No.</text>
<text x="84.8" y="112">35</text>
<text x="92.8" y="108.3">Function</text>
<text x="92.8" y="112">V4</text>
<text x="108.8" y="108.3">X</text>
<text x="109.7" y="112">–880</text>
<text x="120.8" y="108.3">Y</text>
<text x="120.8" y="112">–2100</text>
<text x="137.8" y="108.3">No.</text>
<text x="139.7" y="112">69</text>
<text x="145.8" y="108.3">Function</text>
<text x="145.8" y="112">Y62</text>
<text x="161.8" y="108.3">X</text>
<text x="163.7" y="112">2100</text>
<text x="174.8" y="108.3">Y</text>
<text x="176.8" y="112">560</text>
<text x="33.9" y="115.7">2</text>
<text x="33.9" y="119.5">3</text>
<text x="39.8" y="115.7">Y29</text>
<text x="39.8" y="119.5">Y28</text>
<text x="55.8" y="119.5">–2100</text>
<text x="55.8" y="115.7">–1925</text>
<text x="69.6" y="119.5">2060</text>
<text x="69.6" y="115.7">2100</text>
<text x="84.7" y="119.5">37</text>
<text x="84.8" y="115.7">36</text>
<text x="92.8" y="119.5">CL1</text>
<text x="92.8" y="115.7">GND</text>
<text x="109.5" y="119.5">–470</text>
<text x="109.7" y="115.7">–720</text>
<text x="120.8" y="119.5">–2100</text>
<text x="120.8" y="115.7">–2100</text>
<text x="139.7" y="119.5">71</text>
<text x="139.7" y="115.7">70</text>
<text x="145.8" y="119.5">Y60</text>
<text x="145.8" y="115.7">Y61</text>
<text x="163.6" y="119.5">2100</text>
<text x="163.7" y="115.7">2100</text>
<text x="176.8" y="119.5">880</text>
<text x="176.8" y="115.7">720</text>
<text x="33.9" y="123.2">4</text>
<text x="39.8" y="123.2">Y27</text>
<text x="55.8" y="123.2">–2100</text>
<text x="69.6" y="123.2">1865</text>
<text x="84.8" y="123.2">38</text>
<text x="139.7" y="123.2">72</text>
<text x="145.8" y="123.2">Y59</text>
<text x="163.7" y="123.2">2100</text>
<text x="175" y="123.2">1040</text>
<text x="33.9" y="126.9">5</text>
<text x="33.9" y="130.6">6</text>
<text x="39.8" y="126.9">Y26</text>
<text x="39.8" y="130.6">Y25</text>
<text x="55.8" y="126.9">–2100</text>
<text x="55.8" y="130.6">–2100</text>
<text x="69.6" y="126.9">1690</text>
<text x="69.6" y="130.6">1520</text>
<text x="84.7" y="126.9">39</text>
<text x="84.7" y="130.6">40</text>
<text x="92.8" y="126.9">SHL</text>
<text x="92.8" y="130.6">CL2</text>
<text x="109.6" y="126.9">–270</text>
<text x="111.4" y="130.6">–70</text>
<text x="120.8" y="130.6">–2100</text>
<text x="120.8" y="126.9">–2100</text>
<text x="139.7" y="130.6">74</text>
<text x="139.7" y="126.9">73</text>
<text x="145.8" y="130.6">Y57</text>
<text x="145.8" y="126.9">Y58</text>
<text x="163.6" y="130.6">2100</text>
<text x="163.7" y="126.9">2100</text>
<text x="175" y="130.6">1360</text>
<text x="175" y="126.9">1200</text>
<text x="33.9" y="134.4">7</text>
<text x="39.8" y="134.4">Y24</text>
<text x="55.8" y="134.4">–2100</text>
<text x="69.6" y="134.4">1360</text>
<text x="84.8" y="134.4">41</text>
<text x="92.8" y="134.4">DI</text>
<text x="111.4" y="134.4">130</text>
<text x="120.8" y="134.4">–2100</text>
<text x="139.7" y="134.4">75</text>
<text x="145.8" y="134.4">Y56</text>
<text x="163.7" y="134.4">2100</text>
<text x="175" y="134.4">1520</text>
<text x="33.9" y="138.1">8</text>
<text x="33.9" y="141.8">9</text>
<text x="39.8" y="138.1">Y23</text>
<text x="39.8" y="141.8">Y22</text>
<text x="55.8" y="138.1">–2100</text>
<text x="55.8" y="141.8">–2100</text>
<text x="69.6" y="138.1">1200</text>
<text x="69.6" y="141.8">1040</text>
<text x="84.8" y="138.1">42</text>
<text x="84.8" y="141.8">43</text>
<text x="92.8" y="138.1">DO</text>
<text x="111.4" y="138.1">350</text>
<text x="120.8" y="138.1">–2100</text>
<text x="139.7" y="138.1">76</text>
<text x="139.7" y="141.8">77</text>
<text x="145.8" y="138.1">Y55</text>
<text x="145.8" y="141.8">Y54</text>
<text x="163.7" y="138.1">2100</text>
<text x="163.7" y="141.8">2100</text>
<text x="175" y="138.1">1690</text>
<text x="175" y="141.8">1865</text>
<text x="32.2" y="145.5">10</text>
<text x="32.2" y="149.3">11</text>
<text x="39.8" y="145.5">Y21</text>
<text x="39.8" y="149.3">Y20</text>
<text x="55.8" y="145.5">–2100</text>
<text x="55.8" y="149.3">–2100</text>
<text x="71.4" y="145.5">880</text>
<text x="71.4" y="149.3">720</text>
<text x="84.8" y="145.5">44</text>
<text x="84.8" y="149.3">45</text>
<text x="92.8" y="145.5">M</text>
<text x="111.4" y="145.5">620</text>
<text x="120.8" y="145.5">–2100</text>
<text x="139.7" y="149.3">79</text>
<text x="139.7" y="145.5">78</text>
<text x="145.8" y="149.3">Y52</text>
<text x="145.8" y="145.5">Y53</text>
<text x="163.7" y="149.3">1925</text>
<text x="163.7" y="145.5">2100</text>
<text x="175" y="149.3">2100</text>
<text x="175" y="145.5">2060</text>
<text x="32.2" y="153">12</text>
<text x="39.8" y="153">Y19</text>
<text x="55.8" y="153">–2100</text>
<text x="71.4" y="153">560</text>
<text x="84.8" y="153">46</text>
<text x="92.8" y="153">V</text>
<text x="111.4" y="153">980</text>
<text x="120.8" y="153">–2100</text>
<text x="139.7" y="153">80</text>
<text x="145.8" y="153">Y51</text>
<text x="163.7" y="153">1725</text>
<text x="175" y="153">2100</text>
<text x="32.2" y="156.7">13</text>
<text x="32.2" y="160.4">14</text>
<text x="39.8" y="156.7">Y18</text>
<text x="39.8" y="160.4">Y17</text>
<text x="55.8" y="156.7">–2100</text>
<text x="55.8" y="160.4">–2100</text>
<text x="71.4" y="156.7">400</text>
<text x="71.4" y="160.4">240</text>
<text x="84.8" y="156.7">47</text>
<text x="84.8" y="160.4">48</text>
<text x="139.7" y="156.7">81</text>
<text x="139.7" y="160.4">82</text>
<text x="145.8" y="156.7">Y50</text>
<text x="145.8" y="160.4">Y49</text>
<text x="163.7" y="156.7">1520</text>
<text x="163.7" y="160.4">1360</text>
<text x="175" y="156.7">2100</text>
<text x="175" y="160.4">2100</text>
<text x="32.2" y="164.2">15</text>
<text x="32.2" y="167.9">16</text>
<text x="39.8" y="164.2">Y16</text>
<text x="39.8" y="167.9">Y15</text>
<text x="55.8" y="164.2">–2100</text>
<text x="55.8" y="167.9">–2100</text>
<text x="71.4" y="167.9">–80</text>
<text x="73.2" y="164.2">80</text>
<text x="84.8" y="164.2">49</text>
<text x="84.8" y="167.9">50</text>
<text x="139.7" y="164.2">83</text>
<text x="139.7" y="167.9">84</text>
<text x="145.8" y="164.2">Y48</text>
<text x="145.8" y="167.9">Y47</text>
<text x="163.7" y="164.2">1200</text>
<text x="163.7" y="167.9">1040</text>
<text x="175" y="164.2">2100</text>
<text x="175" y="167.9">2100</text>
<text x="32.2" y="171.6">17</text>
<text x="39.8" y="171.6">Y14</text>
<text x="55.8" y="171.6">–2100</text>
<text x="69.6" y="171.6">–240</text>
<text x="84.8" y="171.6">51</text>
<text x="92.8" y="171.6">Y80</text>
<text x="109.7" y="171.6">1725</text>
<text x="120.8" y="171.6">–2100</text>
<text x="139.7" y="171.6">85</text>
<text x="145.8" y="171.6">Y46</text>
<text x="165.5" y="171.6">880</text>
<text x="175.1" y="171.6">2100</text>
<text x="32.2" y="175.3">18</text>
<text x="32.2" y="179.1">19</text>
<text x="39.8" y="175.3">Y13</text>
<text x="39.8" y="179.1">Y12</text>
<text x="55.8" y="175.3">–2100</text>
<text x="55.8" y="179.1">–2100</text>
<text x="69.6" y="175.3">–400</text>
<text x="69.6" y="179.1">–560</text>
<text x="84.8" y="175.3">52</text>
<text x="84.8" y="179.1">53</text>
<text x="92.8" y="175.3">Y79</text>
<text x="92.8" y="179.1">Y78</text>
<text x="109.7" y="175.3">1925</text>
<text x="109.7" y="179.1">2100</text>
<text x="120.8" y="175.3">–2100</text>
<text x="120.8" y="179.1">–2060</text>
<text x="139.7" y="175.3">86</text>
<text x="139.7" y="179.1">87</text>
<text x="145.8" y="175.3">Y45</text>
<text x="145.8" y="179.1">Y44</text>
<text x="165.5" y="175.3">720</text>
<text x="165.5" y="179.1">560</text>
<text x="175.1" y="175.3">2100</text>
<text x="175.1" y="179.1">2100</text>
<text x="32.2" y="182.8">20</text>
<text x="39.8" y="182.8">Y11</text>
<text x="55.8" y="182.8">–2100</text>
<text x="69.6" y="182.8">–720</text>
<text x="84.8" y="182.8">54</text>
<text x="92.8" y="182.8">Y77</text>
<text x="109.7" y="182.8">2100</text>
<text x="120.8" y="182.8">–1865</text>
<text x="139.7" y="182.8">88</text>
<text x="145.8" y="182.8">Y43</text>
<text x="165.5" y="182.8">400</text>
<text x="175.1" y="182.8">2100</text>
<text x="32.2" y="186.5">21</text>
<text x="32.2" y="190.2">22</text>
<text x="39.8" y="186.5">Y10</text>
<text x="39.8" y="190.2">Y9</text>
<text x="55.8" y="190.2">–2100</text>
<text x="55.8" y="186.5">–2100</text>
<text x="67.8" y="190.2">–1040</text>
<text x="69.6" y="186.5">–880</text>
<text x="84.8" y="190.2">56</text>
<text x="84.8" y="186.5">55</text>
<text x="92.8" y="190.2">Y75</text>
<text x="92.8" y="186.5">Y76</text>
<text x="109.7" y="190.2">2100</text>
<text x="109.7" y="186.5">2100</text>
<text x="120.8" y="190.2">–1520</text>
<text x="120.8" y="186.5">–1690</text>
<text x="139.7" y="190.2">90</text>
<text x="139.7" y="186.5">89</text>
<text x="145.8" y="190.2">Y41</text>
<text x="145.8" y="186.5">Y42</text>
<text x="165.5" y="186.5">240</text>
<text x="167.3" y="190.2">80</text>
<text x="175.1" y="190.2">2100</text>
<text x="175.1" y="186.5">2100</text>
<text x="32.2" y="194">23</text>
<text x="32.2" y="197.7">24</text>
<text x="39.8" y="194">Y8</text>
<text x="39.8" y="197.7">Y7</text>
<text x="55.8" y="194">–2100</text>
<text x="55.8" y="197.7">–2100</text>
<text x="67.8" y="194">–1200</text>
<text x="67.8" y="197.7">–1360</text>
<text x="84.8" y="194">57</text>
<text x="84.8" y="197.7">58</text>
<text x="92.8" y="194">Y74</text>
<text x="92.8" y="197.7">Y73</text>
<text x="109.7" y="194">2100</text>
<text x="109.7" y="197.7">2100</text>
<text x="120.8" y="194">–1360</text>
<text x="120.8" y="197.7">–1200</text>
<text x="139.7" y="194">91</text>
<text x="139.7" y="197.7">92</text>
<text x="145.8" y="194">Y40</text>
<text x="145.8" y="197.7">Y39</text>
<text x="163.7" y="197.7">–240</text>
<text x="165.5" y="194">–80</text>
<text x="175.1" y="194">2100</text>
<text x="175.1" y="197.7">2100</text>
<text x="32.2" y="201.4">25</text>
<text x="39.8" y="201.4">Y6</text>
<text x="55.8" y="201.4">–2100</text>
<text x="67.8" y="201.4">–1520</text>
<text x="84.8" y="201.4">59</text>
<text x="92.8" y="201.4">Y72</text>
<text x="109.7" y="201.4">2100</text>
<text x="120.8" y="201.4">–1040</text>
<text x="139.7" y="201.4">93</text>
<text x="145.8" y="201.4">Y38</text>
<text x="163.7" y="201.4">–400</text>
<text x="175.1" y="201.4">2100</text>
<text x="32.2" y="205.1">26</text>
<text x="32.2" y="208.9">27</text>
<text x="39.8" y="205.1">Y5</text>
<text x="39.8" y="208.9">Y4</text>
<text x="55.8" y="205.1">–2100</text>
<text x="55.8" y="208.9">–2100</text>
<text x="67.8" y="205.1">–1690</text>
<text x="67.8" y="208.9">–1865</text>
<text x="84.8" y="205.1">60</text>
<text x="84.8" y="208.9">61</text>
<text x="92.8" y="205.1">Y71</text>
<text x="92.8" y="208.9">Y70</text>
<text x="109.7" y="205.1">2100</text>
<text x="109.7" y="208.9">2100</text>
<text x="122.6" y="205.1">–880</text>
<text x="122.6" y="208.9">–720</text>
<text x="139.7" y="205.1">94</text>
<text x="139.7" y="208.9">95</text>
<text x="145.8" y="205.1">Y37</text>
<text x="145.8" y="208.9">Y36</text>
<text x="163.7" y="205.1">–560</text>
<text x="163.7" y="208.9">–720</text>
<text x="175.1" y="205.1">2100</text>
<text x="175.1" y="208.9">2100</text>
<text x="32.2" y="212.6">28</text>
<text x="39.8" y="212.6">Y3</text>
<text x="55.8" y="212.6">–2100</text>
<text x="67.8" y="212.6">–2060</text>
<text x="84.8" y="212.6">62</text>
<text x="92.8" y="212.6">Y69</text>
<text x="109.7" y="212.6">2100</text>
<text x="122.6" y="212.6">–560</text>
<text x="139.7" y="212.6">96</text>
<text x="145.8" y="212.6">Y35</text>
<text x="163.7" y="212.6">–880</text>
<text x="175.1" y="212.6">2100</text>
<text x="32.2" y="216.3">29</text>
<text x="32.2" y="220">30</text>
<text x="39.8" y="216.3">Y2</text>
<text x="39.8" y="220">Y1</text>
<text x="55.8" y="216.3">–1925</text>
<text x="55.8" y="220">–1725</text>
<text x="67.8" y="216.3">–2100</text>
<text x="67.8" y="220">–2100</text>
<text x="84.8" y="216.3">63</text>
<text x="84.8" y="220">64</text>
<text x="92.8" y="216.3">Y68</text>
<text x="92.8" y="220">Y67</text>
<text x="109.7" y="216.3">2100</text>
<text x="109.7" y="220">2100</text>
<text x="122.6" y="216.3">–400</text>
<text x="122.6" y="220">–240</text>
<text x="139.7" y="216.3">97</text>
<text x="139.7" y="220">98</text>
<text x="145.8" y="216.3">Y34</text>
<text x="145.8" y="220">Y33</text>
<text x="161.9" y="216.3">–1040</text>
<text x="161.9" y="220">–1200</text>
<text x="175.1" y="216.3">2100</text>
<text x="175.1" y="220">2100</text>
<text x="32.2" y="223.8">31</text>
<text x="32.2" y="227.5">32</text>
<text x="39.8" y="223.8">V</text>
<text x="39.8" y="227.5">V1</text>
<text x="55.8" y="223.8">–1520</text>
<text x="55.8" y="227.5">–1360</text>
<text x="67.8" y="223.8">–2100</text>
<text x="67.8" y="227.5">–2100</text>
<text x="84.7" y="223.8">65</text>
<text x="84.8" y="227.5">66</text>
<text x="92.8" y="223.8">Y66</text>
<text x="92.8" y="227.5">Y65</text>
<text x="109.7" y="223.8">2100</text>
<text x="109.7" y="227.5">2100</text>
<text x="124.4" y="223.8">–80</text>
<text x="126.2" y="227.5">80</text>
<text x="137.9" y="227.5">100</text>
<text x="139.7" y="223.8">99</text>
<text x="145.8" y="223.8">Y32</text>
<text x="145.8" y="227.5">Y31</text>
<text x="161.9" y="223.8">–1360</text>
<text x="161.9" y="227.5">–1520</text>
<text x="175" y="223.8">2100</text>
<text x="175.1" y="227.5">2100</text>
<text x="32.2" y="231.2">33</text>
<text x="39.8" y="231.2">V2</text>
<text x="55.8" y="231.2">–1200</text>
<text x="67.8" y="231.2">–2100</text>
<text x="84.8" y="231.2">67</text>
<text x="92.8" y="231.2">Y64</text>
<text x="109.7" y="231.2">2100</text>
<text x="124.4" y="231.2">240</text>
<text x="32.2" y="234.9">34</text>
<text x="39.8" y="234.9">V3</text>
<text x="55.8" y="234.9">–1040</text>
<text x="67.8" y="234.9">–2100</text>
<text x="84.8" y="234.9">68</text>
<text x="92.8" y="234.9">Y63</text>
<text x="109.7" y="234.9">2100</text>
<text x="124.4" y="234.9">400</text>
<text x="179" y="263.1">111</text>
</g>
<text font-size="3" x="142.8" y="91.1">Unit : µ m</text>
<g font-size="2">
<text x="66.5" y="50.9">1</text>
<text x="69" y="51">100</text>
<text x="77.2" y="60.2">TYPE CODE</text>
<text x="120.9" y="69.4">Chip size (X × Y) :</text>
<text x="139.3" y="69.4">4.50mm × 4.50mm</text>
<text x="59.2" y="72.4">Y</text>
<text x="121.5" y="77.8">Pad size (X × Y) :</text>
<text x="126.2" y="72.2">Coordinate :</text>
<text x="130.8" y="75">Origin :</text>
<text x="139.3" y="72.2">Pad Center</text>
<text x="139.3" y="75">Chip Center</text>
<text x="139.3" y="77.8">100µm × 100µm</text>
<text x="65.9" y="94.9">30</text>
<text x="76.2" y="94.9">37</text>
<text x="79" y="94.9">39</text>
<text x="86.1" y="94.9">42</text>
<text x="89.2" y="94.9">44</text>
<text x="92.2" y="94.9">46</text>
<text x="96.1" y="94.9">51</text>
</g>
<g font-size="1.6">
<text x="94.9" y="153.8">CC</text>
<text x="41.9" y="224.6">EE</text>
</g>
</svg>
